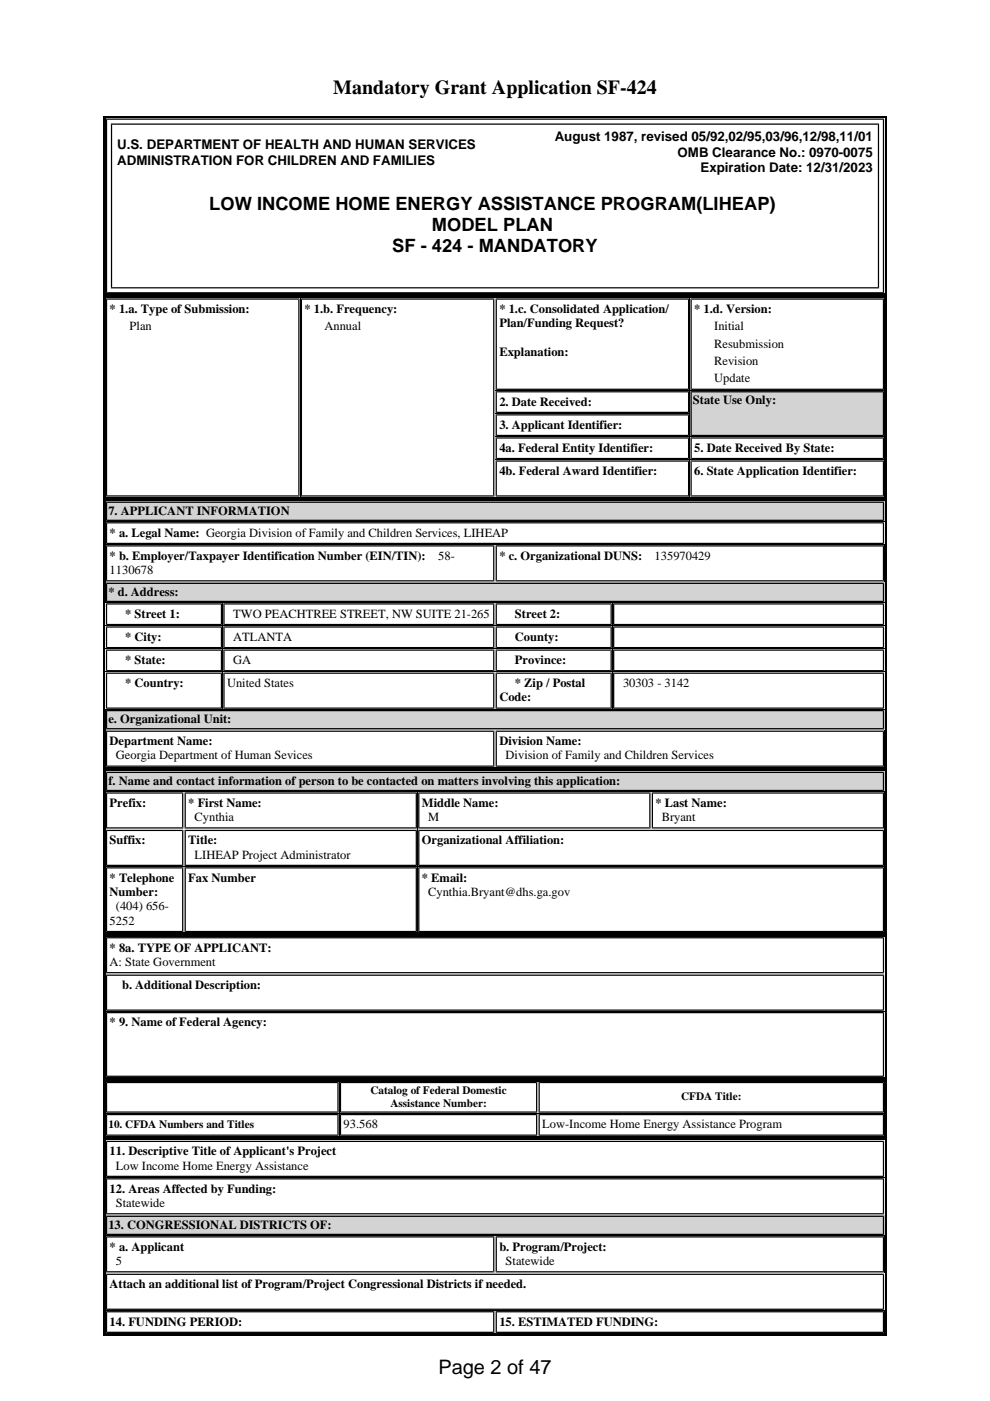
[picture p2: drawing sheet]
<svg xmlns="http://www.w3.org/2000/svg" width="210mm" height="297mm" viewBox="0 0 210 297" stroke-linecap="round" stroke-linejoin="round" font-family="sans-serif">
<path d="M21.9 24.6h166.1v38.1h-166.1z" fill="#000"/>
<path d="M21.9 24.7h166.1M22.1 24.6v38.1M187.8 24.6v38.1M21.9 62.6h166.1" fill="none" stroke="#000" stroke-width=".26"/>
<path d="M22.5 25.1h164.9v37.1h-164.9z" fill="#fff"/>
<path d="M22.5 25.3h164.9M22.6 25.1v37.1M23.5 26.3h162.9M23.6 26.2v35M186.3 26.2v35M187.3 25.1v37.1M21.9 62.9h166.1M22.1 62.7v43.1M22.5 62.1h164.9M23.5 61h162.9M187.8 62.7v43.1M21.9 105.7h166.1" fill="none" stroke="#000" stroke-width=".26"/>
<path d="M21.9 62.7h166.1v43.1h-166.1z" fill="#000"/>
<path d="M105.1 63.3h41v19.4h-41z" fill="#fff"/>
<path d="M105.1 63.4h41M105.2 63.3v19.4M146 63.3v19.4M105.1 82.5h41" fill="none" stroke="#000" stroke-width=".26"/>
<path d="M146.4 63.3h41v19.4h-41z" fill="#fff"/>
<path d="M146.4 63.4h41M146.5 63.3v19.4M187.3 63.3v19.4M146.4 82.5h41" fill="none" stroke="#000" stroke-width=".26"/>
<path d="M105.1 82.9h41v4.7h-41z" fill="#fff"/>
<path d="M105.1 83.1h41M105.1 87.4h41M105.2 82.9v4.7M146 82.9v4.7" fill="none" stroke="#000" stroke-width=".26"/>
<path d="M105.1 87.8h41v4.7h-41z" fill="#fff"/>
<path d="M105.1 88h41M105.1 92.3h41M105.2 87.8v4.7M146 87.8v4.7" fill="none" stroke="#000" stroke-width=".26"/>
<path d="M146.4 82.9h41v9.6h-41z" fill="#d3d3d3"/>
<path d="M146.4 83.1h41M146.4 92.3h41M146.5 82.9v9.6M187.3 82.9v9.6" fill="none" stroke="#000" stroke-width=".26"/>
<path d="M105.1 92.7h41v4.7h-41z" fill="#fff"/>
<path d="M105.1 92.9h41M105.1 97.2h41M105.2 92.7v4.7M146 92.7v4.7" fill="none" stroke="#000" stroke-width=".26"/>
<path d="M146.4 92.7h41v4.7h-41z" fill="#fff"/>
<path d="M146.4 92.9h41M146.4 97.2h41M146.5 92.7v4.7M187.3 92.7v4.7" fill="none" stroke="#000" stroke-width=".26"/>
<path d="M105.1 97.6h41v7.7h-41z" fill="#fff"/>
<path d="M105.1 97.7h41M105.2 97.6v7.7M146 97.6v7.7M105.1 105.2h41" fill="none" stroke="#000" stroke-width=".26"/>
<path d="M146.4 97.6h41v7.7h-41z" fill="#fff"/>
<path d="M146.4 97.7h41M146.5 97.6v7.7M187.3 97.6v7.7M146.4 105.2h41" fill="none" stroke="#000" stroke-width=".26"/>
<path d="M22.5 63.3h41v42h-41z" fill="#fff"/>
<path d="M22.5 63.4h41M22.6 63.3v42M63.4 63.3v42M22.5 105.2h41" fill="none" stroke="#000" stroke-width=".26"/>
<path d="M63.8 63.3h41v42h-41z" fill="#fff"/>
<path d="M63.8 63.4h41M63.9 63.3v42M104.7 63.3v42M21.9 106h166.1M22.1 105.8v57.3M63.8 105.2h41M187.8 105.8v57.3M21.9 163h166.1" fill="none" stroke="#000" stroke-width=".26"/>
<path d="M21.9 105.8h166.1v57.3h-166.1z" fill="#000"/>
<path d="M22.5 106.3h164.9v4.2h-164.9z" fill="#d3d3d3"/>
<path d="M22.5 106.5h164.9M22.5 110.3h164.9M22.6 106.3v4.2M187.3 106.3v4.2" fill="none" stroke="#000" stroke-width=".26"/>
<path d="M22.5 110.7h164.9v4.6h-164.9z" fill="#fff"/>
<path d="M22.5 110.8h164.9M22.5 115.2h164.9M22.6 110.7v4.6M187.3 110.7v4.6" fill="none" stroke="#000" stroke-width=".26"/>
<path d="M22.5 115.6h82.3v7.7h-82.3z" fill="#fff"/>
<path d="M22.5 115.7h82.3M22.6 115.6v7.7M104.7 115.6v7.7M22.5 123.1h82.3" fill="none" stroke="#000" stroke-width=".26"/>
<path d="M105.1 115.6h82.4v7.7h-82.4z" fill="#fff"/>
<path d="M105.1 115.7h82.3M105.2 115.6v7.7M187.3 115.6v7.7M105.1 123.1h82.3" fill="none" stroke="#000" stroke-width=".26"/>
<path d="M22.5 123.5h164.9v4.1h-164.9z" fill="#d3d3d3"/>
<path d="M22.5 123.7h164.9M22.5 127.5h164.9M22.6 123.5v4.1M187.3 123.5v4.1" fill="none" stroke="#000" stroke-width=".26"/>
<path d="M22.5 127.9h24.6v4.6h-24.6z" fill="#fff"/>
<path d="M22.5 128h24.6M22.5 132.4h24.6M22.6 127.9v4.6M47 127.9v4.6" fill="none" stroke="#000" stroke-width=".26"/>
<path d="M47.3 127.9h57.5v4.6h-57.5z" fill="#fff"/>
<path d="M47.3 128h57.5M47.3 132.4h57.5M47.5 127.9v4.6M104.7 127.9v4.6" fill="none" stroke="#000" stroke-width=".26"/>
<path d="M105.1 127.9h24.6v4.6h-24.6z" fill="#fff"/>
<path d="M105.1 128h24.6M105.1 132.4h24.6M105.2 127.9v4.6M129.6 127.9v4.6" fill="none" stroke="#000" stroke-width=".26"/>
<path d="M130 127.9h57.4v4.6h-57.4z" fill="#fff"/>
<path d="M130 128h57.4M130 132.4h57.4M130.1 127.9v4.6M187.3 127.9v4.6" fill="none" stroke="#000" stroke-width=".26"/>
<path d="M22.5 132.8h24.6v4.6h-24.6z" fill="#fff"/>
<path d="M22.5 132.9h24.6M22.5 137.3h24.6M22.6 132.8v4.6M47 132.8v4.6" fill="none" stroke="#000" stroke-width=".26"/>
<path d="M47.3 132.8h57.5v4.6h-57.5z" fill="#fff"/>
<path d="M47.3 132.9h57.5M47.3 137.3h57.5M47.5 132.8v4.6M104.7 132.8v4.6" fill="none" stroke="#000" stroke-width=".26"/>
<path d="M105.1 132.8h24.6v4.6h-24.6z" fill="#fff"/>
<path d="M105.1 132.9h24.6M105.1 137.3h24.6M105.2 132.8v4.6M129.6 132.8v4.6" fill="none" stroke="#000" stroke-width=".26"/>
<path d="M130 132.8h57.4v4.6h-57.4z" fill="#fff"/>
<path d="M130 132.9h57.4M130 137.3h57.4M130.1 132.8v4.6M187.3 132.8v4.6" fill="none" stroke="#000" stroke-width=".26"/>
<path d="M22.5 137.7h24.6v4.6h-24.6z" fill="#fff"/>
<path d="M22.5 137.8h24.6M22.6 137.7v4.6M47 137.7v4.6M22.5 142.2h24.6" fill="none" stroke="#000" stroke-width=".26"/>
<path d="M47.3 137.7h57.5v4.6h-57.5z" fill="#fff"/>
<path d="M47.3 137.8h57.5M47.5 137.7v4.6M104.7 137.7v4.6M47.3 142.2h57.5" fill="none" stroke="#000" stroke-width=".26"/>
<path d="M105.1 137.7h24.6v4.6h-24.6z" fill="#fff"/>
<path d="M105.1 137.8h24.6M105.2 137.7v4.6M129.6 137.7v4.6M105.1 142.2h24.6" fill="none" stroke="#000" stroke-width=".26"/>
<path d="M130 137.7h57.4v4.6h-57.4z" fill="#fff"/>
<path d="M130 137.8h57.4M130.1 137.7v4.6M187.3 137.7v4.6M130 142.2h57.4" fill="none" stroke="#000" stroke-width=".26"/>
<path d="M22.5 142.6h24.6v7.7h-24.6z" fill="#fff"/>
<path d="M22.5 142.7h24.6M22.5 150.1h24.6M22.6 142.6v7.7M47 142.6v7.7" fill="none" stroke="#000" stroke-width=".26"/>
<path d="M47.3 142.6h57.5v7.7h-57.5z" fill="#fff"/>
<path d="M47.3 142.7h57.5M47.3 150.1h57.5M47.5 142.6v7.7M104.7 142.6v7.7" fill="none" stroke="#000" stroke-width=".26"/>
<path d="M105.1 142.6h24.6v7.7h-24.6z" fill="#fff"/>
<path d="M105.1 142.7h24.6M105.1 150.1h24.6M105.2 142.6v7.7M129.6 142.6v7.7" fill="none" stroke="#000" stroke-width=".26"/>
<path d="M130 142.6h57.4v7.7h-57.4z" fill="#fff"/>
<path d="M130 142.7h57.4M130 150.1h57.4M130.1 142.6v7.7M187.3 142.6v7.7" fill="none" stroke="#000" stroke-width=".26"/>
<path d="M22.5 150.5h164.9v4.1h-164.9z" fill="#d3d3d3"/>
<path d="M22.5 150.7h164.9M22.5 154.5h164.9M22.6 150.5v4.1M187.3 150.5v4.1" fill="none" stroke="#000" stroke-width=".26"/>
<path d="M22.5 154.9h82.3v7.7h-82.3z" fill="#fff"/>
<path d="M22.5 155h82.3M22.6 154.9v7.7M104.7 154.9v7.7M22.5 162.4h82.3" fill="none" stroke="#000" stroke-width=".26"/>
<path d="M105.1 154.9h82.4v7.7h-82.4z" fill="#fff"/>
<path d="M105.1 155h82.3M105.2 154.9v7.7M187.3 154.9v7.7M21.9 163.2h166.1M22.1 163.1v35.1M105.1 162.4h82.3M187.8 163.1v35.1M21.9 198h166.1" fill="none" stroke="#000" stroke-width=".26"/>
<path d="M21.9 163.1h166.1v35.1h-166.1z" fill="#000"/>
<path d="M22.5 163.6h164.9v4.1h-164.9z" fill="#d3d3d3"/>
<path d="M22.5 163.8h164.9M22.5 167.6h164.9M22.6 163.6v4.1M187.3 163.6v4.1" fill="none" stroke="#000" stroke-width=".26"/>
<path d="M22.5 168h16.4v7.7h-16.4z" fill="#fff"/>
<path d="M22.5 168.1h16.4M22.5 175.5h16.4M22.6 168v7.7M38.7 168v7.7" fill="none" stroke="#000" stroke-width=".26"/>
<path d="M39.1 168h49.3v7.7h-49.3z" fill="#fff"/>
<path d="M39.1 168.1h49.3M39.1 175.5h49.3M39.3 168v7.7M88.3 168v7.7" fill="none" stroke="#000" stroke-width=".26"/>
<path d="M88.7 168h49.2v7.7h-49.2z" fill="#fff"/>
<path d="M88.7 168.1h49.2M88.7 175.5h49.2M88.8 168v7.7M137.8 168v7.7" fill="none" stroke="#000" stroke-width=".26"/>
<path d="M138.2 168h49.2v7.7h-49.2z" fill="#fff"/>
<path d="M138.2 168.1h49.2M138.2 175.5h49.2M138.3 168v7.7M187.3 168v7.7" fill="none" stroke="#000" stroke-width=".26"/>
<path d="M22.5 175.9h16.4v7.7h-16.4z" fill="#fff"/>
<path d="M22.5 176.1h16.4M22.6 175.9v7.7M38.7 175.9v7.7M22.5 183.5h16.4" fill="none" stroke="#000" stroke-width=".26"/>
<path d="M39.1 175.9h49.3v7.7h-49.3z" fill="#fff"/>
<path d="M39.1 176.1h49.3M39.3 175.9v7.7M88.3 175.9v7.7M39.1 183.5h49.3" fill="none" stroke="#000" stroke-width=".26"/>
<path d="M88.7 175.9h98.7v7.7h-98.7z" fill="#fff"/>
<path d="M88.7 176.1h98.7M88.8 175.9v7.7M187.3 175.9v7.7M88.7 183.5h98.7" fill="none" stroke="#000" stroke-width=".26"/>
<path d="M22.5 183.9h16.4v13.7h-16.4z" fill="#fff"/>
<path d="M22.5 184h16.4M22.5 197.5h16.4M22.6 183.9v13.7M38.7 183.9v13.7" fill="none" stroke="#000" stroke-width=".26"/>
<path d="M39.1 183.9h49.3v13.7h-49.3z" fill="#fff"/>
<path d="M39.1 184h49.3M39.1 197.5h49.3M39.3 183.9v13.7M88.3 183.9v13.7" fill="none" stroke="#000" stroke-width=".26"/>
<path d="M88.7 183.9h98.7v13.7h-98.7z" fill="#fff"/>
<path d="M21.9 198.3h166.1M22.1 198.2v30.7M88.7 184h98.7M88.7 197.5h98.7M88.8 183.9v13.7M187.3 183.9v13.7M187.8 198.2v30.7M21.9 228.7h166.1" fill="none" stroke="#000" stroke-width=".26"/>
<path d="M21.9 198.2h166.1v30.7h-166.1z" fill="#000"/>
<path d="M22.5 198.7h164.9v7.7h-164.9z" fill="#fff"/>
<path d="M22.5 198.8h164.9M22.6 198.7v7.7M187.3 198.7v7.7M22.5 206.2h164.9" fill="none" stroke="#000" stroke-width=".26"/>
<path d="M22.5 206.6h164.9v7.7h-164.9z" fill="#fff"/>
<path d="M22.5 206.8h164.9M22.5 214.2h164.9M22.6 206.6v7.7M187.3 206.6v7.7" fill="none" stroke="#000" stroke-width=".26"/>
<path d="M22.5 214.6h164.9v13.7h-164.9z" fill="#fff"/>
<path d="M22.5 214.7h164.9M22.6 214.6v13.7M187.3 214.6v13.7M21.9 229h166.1M22.1 228.9v12.4M22.5 228.2h164.9M187.8 228.9v12.4M21.9 241.2h166.1" fill="none" stroke="#000" stroke-width=".26"/>
<path d="M21.9 228.9h166.1v12.4h-166.1z" fill="#000"/>
<path d="M22.5 229.4h49.3v6.5h-49.3z" fill="#fff"/>
<path d="M22.5 229.5h49.3M22.5 235.8h49.3M22.6 229.4v6.5M71.7 229.4v6.5" fill="none" stroke="#000" stroke-width=".26"/>
<path d="M72.1 229.4h41.8v6.5h-41.8z" fill="#fff"/>
<path d="M72.1 229.5h41.8M72.1 235.8h41.8M72.2 229.4v6.5M113.8 229.4v6.5" fill="none" stroke="#000" stroke-width=".26"/>
<path d="M114.2 229.4h73.2v6.5h-73.2z" fill="#fff"/>
<path d="M114.2 229.5h73.2M114.2 235.8h73.2M114.3 229.4v6.5M187.3 229.4v6.5" fill="none" stroke="#000" stroke-width=".26"/>
<path d="M22.5 236.2h49.3v4.6h-49.3z" fill="#fff"/>
<path d="M22.5 236.3h49.3M22.6 236.2v4.6M71.7 236.2v4.6M22.5 240.7h49.3" fill="none" stroke="#000" stroke-width=".26"/>
<path d="M72.1 236.2h41.8v4.6h-41.8z" fill="#fff"/>
<path d="M72.1 236.3h41.8M72.2 236.2v4.6M113.8 236.2v4.6M72.1 240.7h41.8" fill="none" stroke="#000" stroke-width=".26"/>
<path d="M114.2 236.2h73.2v4.6h-73.2z" fill="#fff"/>
<path d="M114.2 236.3h73.2M114.3 236.2v4.6M187.3 236.2v4.6M21.9 241.5h166.1M22.1 241.3v41.8M114.2 240.7h73.2M187.8 241.3v41.8M21.9 283h166.1" fill="none" stroke="#000" stroke-width=".26"/>
<path d="M21.9 241.3h166.1v41.8h-166.1z" fill="#000"/>
<path d="M22.5 241.9h164.9v7.6h-164.9z" fill="#fff"/>
<path d="M22.5 242h164.9M22.5 249.4h164.9M22.6 241.9v7.6M187.3 241.9v7.6" fill="none" stroke="#000" stroke-width=".26"/>
<path d="M22.5 249.8h164.9v7.7h-164.9z" fill="#fff"/>
<path d="M22.5 249.9h164.9M22.5 257.3h164.9M22.6 249.8v7.7M187.3 249.8v7.7" fill="none" stroke="#000" stroke-width=".26"/>
<path d="M22.5 257.7h164.9v4.1h-164.9z" fill="#d3d3d3"/>
<path d="M22.5 257.9h164.9M22.6 257.7v4.1M187.3 257.7v4.1M22.5 261.7h164.9" fill="none" stroke="#000" stroke-width=".26"/>
<path d="M22.5 262.1h82.3v7.7h-82.3z" fill="#fff"/>
<path d="M22.5 262.2h82.3M22.5 269.7h82.3M22.6 262.1v7.7M104.7 262.1v7.7" fill="none" stroke="#000" stroke-width=".26"/>
<path d="M105.1 262.1h82.4v7.7h-82.4z" fill="#fff"/>
<path d="M105.1 262.2h82.3M105.1 269.7h82.3M105.2 262.1v7.7M187.3 262.1v7.7" fill="none" stroke="#000" stroke-width=".26"/>
<path d="M22.5 270h164.9v7.7h-164.9z" fill="#fff"/>
<path d="M22.5 270.2h164.9M22.5 277.6h164.9M22.6 270v7.7M187.3 270v7.7" fill="none" stroke="#000" stroke-width=".26"/>
<path d="M22.5 278h82.3v4.6h-82.3z" fill="#fff"/>
<path d="M22.5 278.1h82.3M22.6 278v4.6M104.7 278v4.6M22.5 282.5h82.3" fill="none" stroke="#000" stroke-width=".26"/>
<path d="M105.1 278h82.4v4.6h-82.4z" fill="#fff"/>
<path d="M105.1 278.1h82.3M105.2 278v4.6M187.3 278v4.6M105.1 282.5h82.3" fill="none" stroke="#000" stroke-width=".26"/>
<g font-size="4.2">
<text x="70.7" y="19.8">Mandatory Grant Application SF-424</text>
<text x="92.9" y="291.3">Page 2 of 47</text>
</g>
<g font-size="3.9">
<text x="44.4" y="44.6">LOW INCOME HOME ENERGY ASSISTANCE PROGRAM(LIHEAP)</text>
<text x="83.2" y="53.5">SF - 424 - MANDATORY</text>
<text x="91.6" y="49">MODEL PLAN</text>
</g>
<g font-size="2.8">
<text x="117.6" y="30">August 1987, revised 05/92,02/95,03/96,12/98,11/01</text>
<text x="24.8" y="31.6">U.S. DEPARTMENT OF HEALTH AND HUMAN SERVICES</text>
<text x="24.8" y="34.9">ADMINISTRATION FOR CHILDREN AND FAMILIES</text>
<text x="143.7" y="33.3">OMB Clearance No.: 0970-0075</text>
<text x="148.5" y="36.5">Expiration Date: 12/31/2023</text>
</g>
<g font-size="2.6">
<text x="23.2" y="66.3">* 1.a. Type of Submission:</text>
<text x="27.5" y="70">Plan</text>
<text x="64.6" y="66.3">* 1.b. Frequency:</text>
<text x="68.8" y="70">Annual</text>
<text x="105.9" y="66.3">* 1.c. Consolidated Application/</text>
<text x="105.9" y="69.4">Plan/Funding Request?</text>
<text x="147.2" y="66.3">* 1.d. Version:</text>
<text x="151.4" y="70">Initial</text>
<text x="105.9" y="75.5">Explanation:</text>
<text x="151.4" y="73.7">Resubmission</text>
<text x="151.4" y="77.4">Revision</text>
<text x="151.4" y="81.1">Update</text>
<text x="105.9" y="86">2. Date Received:</text>
<text x="146.9" y="85.7">State Use Only:</text>
<text x="105.9" y="90.9">3. Applicant Identifier:</text>
<text x="105.9" y="95.8">4a. Federal Entity Identifier:</text>
<text x="147.2" y="95.8">5. Date Received By State:</text>
<text x="105.9" y="100.7">4b. Federal Award Identifier:</text>
<text x="147.2" y="100.7">6. State Application Identifier:</text>
<text x="23" y="109.1">7. APPLICANT INFORMATION</text>
<text x="23.2" y="113.8">* a. Legal Name: Georgia Division of Family and Children Services, LIHEAP</text>
<text x="23.2" y="118.7">* b. Employer/Taxpayer Identification Number (EIN/TIN):</text>
<text x="92.9" y="118.7">58-</text>
<text x="105.9" y="118.7">* c. Organizational DUNS:</text>
<text x="138.8" y="118.7">135970429</text>
<text x="23.2" y="121.7">1130678</text>
<text x="23" y="126.3">* d. Address:</text>
<text x="26.6" y="131">* Street 1:</text>
<text x="49.5" y="131">TWO PEACHTREE STREET, NW SUITE 21-265</text>
<text x="109.2" y="131">Street 2:</text>
<text x="26.6" y="135.9">* City:</text>
<text x="49.5" y="135.9">ATLANTA</text>
<text x="109.2" y="135.9">County:</text>
<text x="26.6" y="140.8">* State:</text>
<text x="49.5" y="140.8">GA</text>
<text x="109.2" y="140.8">Province:</text>
<text x="26.6" y="145.7">* Country:</text>
<text x="48.1" y="145.7">United States</text>
<text x="105.9" y="148.7">Code:</text>
<text x="109.2" y="145.7">* Zip / Postal</text>
<text x="132.1" y="145.7">30303 - 3142</text>
<text x="23" y="153.3">e. Organizational Unit:</text>
<text x="23.2" y="158">Department Name:</text>
<text x="24.6" y="161">Georgia Department of Human Sevices</text>
<text x="105.9" y="158">Division Name:</text>
<text x="107.2" y="161">Division of Family and Children Services</text>
<text x="23" y="166.4">f. Name and contact information of person to be contacted on matters involving this application:</text>
<text x="23.2" y="171.1">Prefix:</text>
<text x="39.9" y="171.1">* First Name:</text>
<text x="89.5" y="171.1">Middle Name:</text>
<text x="139" y="171.1">* Last Name:</text>
<text x="23.2" y="179">Suffix:</text>
<text x="39.9" y="179">Title:</text>
<text x="41.3" y="174.1">Cynthia</text>
<text x="89.5" y="179">Organizational Affiliation:</text>
<text x="90.8" y="174.1">M</text>
<text x="140.3" y="174.1">Bryant</text>
<text x="41.3" y="182">LIHEAP Project Administrator</text>
<text x="23.2" y="186.9">* Telephone</text>
<text x="23.2" y="190">Number:</text>
<text x="39.9" y="186.9">Fax Number</text>
<text x="89.5" y="186.9">* Email:</text>
<text x="90.8" y="190">Cynthia.Bryant@dhs.ga.gov</text>
<text x="23.2" y="196.1">5252</text>
<text x="24.6" y="193">(404) 656-</text>
<text x="23.2" y="201.7">* 8a. TYPE OF APPLICANT:</text>
<text x="23.2" y="204.8">A: State Government</text>
<text x="25.9" y="209.7">b. Additional Description:</text>
<text x="23.2" y="217.6">* 9. Name of Federal Agency:</text>
<text x="72.9" y="239.2">93.568</text>
<text x="115" y="239.2">Low-Income Home Energy Assistance Program</text>
<text x="23.2" y="244.9">11. Descriptive Title of Applicant's Project</text>
<text x="24.6" y="248">Low Income Home Energy Assistance</text>
<text x="23.2" y="252.9">12. Areas Affected by Funding:</text>
<text x="24.6" y="255.9">Statewide</text>
<text x="23" y="260.5">13. CONGRESSIONAL DISTRICTS OF:</text>
<text x="23.2" y="265.2">* a. Applicant</text>
<text x="24.6" y="268.2">5</text>
<text x="105.9" y="265.2">b. Program/Project:</text>
<text x="107.2" y="268.2">Statewide</text>
<text x="23.2" y="273.1">Attach an additional list of Program/Project Congressional Districts if needed.</text>
<text x="23.2" y="281">14. FUNDING PERIOD:</text>
<text x="105.9" y="281">15. ESTIMATED FUNDING:</text>
</g>
<g font-size="2.4">
<text x="78.5" y="231.9">Catalog of Federal Domestic</text>
<text x="144.4" y="233.3">CFDA Title:</text>
<text x="23" y="239.2">10. CFDA Numbers and Titles</text>
<text x="82.8" y="234.7">Assistance Number:</text>
</g>
</svg>
